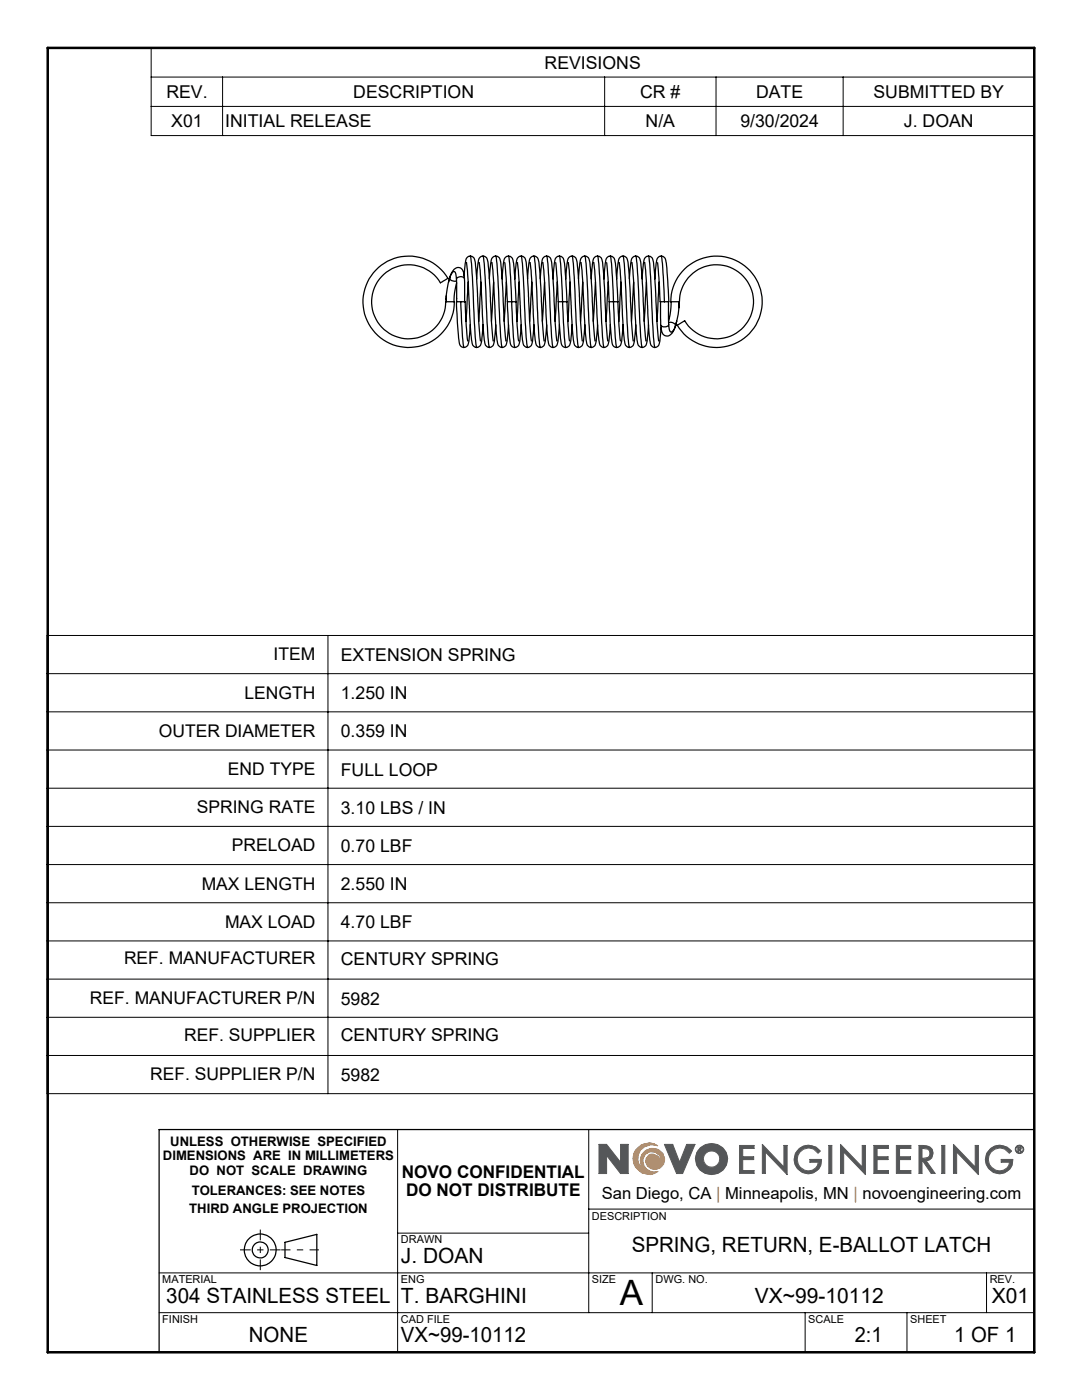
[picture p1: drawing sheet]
<svg xmlns="http://www.w3.org/2000/svg" width="216mm" height="279mm" viewBox="0 0 216 279" stroke-linecap="round" stroke-linejoin="round" font-family="sans-serif">
<g fill="none" stroke="#000" stroke-width=".25">
<path d="M75 53.9a9.1 9.1 0 0 1 14.4 1.7l-1.5 .8a7.4 7.4 0 0 0-12.1-.8 7.4 7.4 0 0 0 3.3 11.6 7.4 7.4 0 0 0 9.8-7h1.7a9.1 9.1 0 0 1-12.5 8.5 9.1 9.1 0 0 1-3.1-14.8zM89 59.1v.8M89.7 55.5l.5-1 .5-.3 .2 .4 .2 1.1M89.7 55.5a1.12 1.12 0 0 0 1.4 .6M89.7 55.5l-.5 2.2-.2 2.5M89.7 55.4a2.48 2.48 0 0 1 1.7-2 1.27 1.27 0 0 1 1.2 1.4l.1 .7M89.7 55.4l-.2 .9M89.7 55.4v.1M91.1 55.7v4.5M91.1 56.4l-.4 2-.1 1.8M92.7 55.5v4.7M92.7 55.5a.99 .99 0 0 0-1.6 .2"/>
<path d="M93.1 52.4l.5 8.3a46.8 46.8 0 0 0 .7 8.2l.5 .4 .3 .1M93.4 56.3l-.4 7.9M93.8 51.1a1.3 1.3 0 0 0-1 1.5l-.2 2.4M93.8 51.1a1.3 1.3 0 0 1 1.1 1.5l.9 15.5M93.8 51.1a111.2 111.2 0 0 1 .9 13.3l.4 5M95.6 52.4l.6 8.3a46.8 46.8 0 0 0 .7 8.2l.4 .4 .3 .1M96 56.3l-.5 7.8M96.4 51.1a1.3 1.3 0 0 0-1 1.5l-.3 3.1M96.4 51.1a1.3 1.3 0 0 1 1 1.5l1 15.5M96.4 51.1a111.2 111.2 0 0 1 .8 13.3l.4 5M98.2 52.4l.5 8.3a46.8 46.8 0 0 0 .7 8.2l.5 .4 .3 .1M98.5 56.3l-.4 7.8"/>
<path d="M98.9 51.1a1.3 1.3 0 0 0-1 1.5l-.3 3.1M98.9 51.1a1.3 1.3 0 0 1 1 1.5l1 15.5M98.9 51.1a111.2 111.2 0 0 1 .8 13.3l.5 5M100.7 52.4l.5 7.8M101 56.3l-.4 7.8M101.5 51.1a1.3 1.3 0 0 0-1.1 1.5l-.2 3.1M101.5 51.1a1.27 1.27 0 0 1 1 1.4l.5 7.7M101.5 51.1l.2 1.5 .4 7.6M103.3 52.4l.5 8.3a46.8 46.8 0 0 0 .7 8.2l.5 .4 .3 .1M103.6 56.3l-.4 7.9M104 51.1a1.3 1.3 0 0 0-1 1.5l-.3 3.1M104 51.1a1.3 1.3 0 0 1 1 1.5l1 15.5"/>
<path d="M104 51.1a111.2 111.2 0 0 1 .8 13.3l.5 5M105.8 52.4l.5 8.3a46.8 46.8 0 0 0 .7 8.2l.5 .4 .3 .1M106.1 56.3l-.4 7.8M106.5 51.1a1.3 1.3 0 0 0-1 1.5l-.2 3.1M106.5 51.1a1.3 1.3 0 0 1 1.1 1.5l.9 15.5M106.5 51.1a111.2 111.2 0 0 1 .9 13.3l.4 5M108.3 52.4l.6 8.3a46.8 46.8 0 0 0 .7 8.2l.4 .4 .3 .1M108.7 56.3l-.5 7.8M109.1 51.1a1.3 1.3 0 0 0-1 1.5l-.3 3.1M109.1 51.1a1.3 1.3 0 0 1 1 1.5l1 15.5M109.1 51.1a111.2 111.2 0 0 1 .8 13.3l.4 5M110.9 52.4l.5 7.8"/>
<path d="M111.2 56.3l-.4 7.8M111.6 51.1a1.3 1.3 0 0 0-1 1.5l-.3 3.1M111.6 51.1a1.27 1.27 0 0 1 1 1.4l.5 7.7M111.6 51.1l.3 1.5 .4 7.6M113.4 52.4l.5 8.3a46.8 46.8 0 0 0 .8 8.2l.4 .4 .3 .1M113.7 56.3l-.4 7.9M114.2 51.1a1.3 1.3 0 0 1 1 1.5l1 15.5M114.2 51.1a1.3 1.3 0 0 0-1.1 1.5l-.2 3.1M114.2 51.1a111.2 111.2 0 0 1 .8 13.3l.4 5M116 52.4l.5 8.3a46.8 46.8 0 0 0 .7 8.2l.5 .4 .3 .1M116.3 56.3l-.4 7.8M116.7 51.1a1.3 1.3 0 0 1 1 1.5l1 15.5"/>
<path d="M116.7 51.1a1.3 1.3 0 0 0-1 1.5l-.3 3.1M116.7 51.1a111.2 111.2 0 0 1 .8 13.3l.5 5M118.5 52.4l.5 8.3a46.8 46.8 0 0 0 .7 8.2l.5 .4 .3 .1M118.8 56.3l-.4 7.8M119.2 51.1a1.3 1.3 0 0 1 1.1 1.5l.9 15.5M119.2 51.1a1.3 1.3 0 0 0-1 1.5l-.2 3.1M119.2 51.1a111.2 111.2 0 0 1 .9 13.3l.4 5M121 52.4l.6 7.8M121.4 56.3l-.5 7.8M121.8 51.1a1.27 1.27 0 0 1 1 1.4l.5 7.7M121.8 51.1a1.3 1.3 0 0 0-1 1.5l-.3 3.1M121.8 51.1l.2 1.5 .4 7.6"/>
<path d="M123.6 52.4l.5 8.3a46.8 46.8 0 0 0 .7 8.2l.5 .4 .3 .1M123.9 56.3l-.4 7.9M124.3 51.1a1.3 1.3 0 0 0-1 1.5l-.3 3.1M124.3 51.1a1.3 1.3 0 0 1 1 1.5l1 15.5M124.3 51.1a111.2 111.2 0 0 1 .8 13.3l.5 5M126.1 52.4l.5 8.3a46.8 46.8 0 0 0 .8 8.2l.4 .4 .3 .1M126.4 56.3l-.4 7.8M126.9 51.1a1.3 1.3 0 0 0-1.1 1.5l-.2 3.1M126.9 51.1a1.3 1.3 0 0 1 1 1.5l1 15.5M126.9 51.1a111.2 111.2 0 0 1 .8 13.3l.4 5M128.7 52.4l.5 8.3a46.8 46.8 0 0 0 .7 8.2l.5 .4 .3 .1M129 56.3l-.4 7.8"/>
<path d="M129.4 51.1a1.3 1.3 0 0 0-1 1.5l-.3 3.1M129.4 51.1a1.3 1.3 0 0 1 1 1.5l1 15.5M129.4 51.1a111.2 111.2 0 0 1 .8 13.3l.5 5M131.2 52.4l.5 7.8h.9M131.5 56.3l-.4 7.8M131.9 51.1a1.3 1.3 0 0 0-1 1.5l-.2 3.1M131.9 51.1a1.27 1.27 0 0 1 1.1 1.4l.5 7.7h-.9M131.9 51.1l.3 1.5 .4 7.6M136.6 53.7a9.1 9.1 0 0 1 13.4 .7 9.1 9.1 0 0 1-1.7 13.2 9.1 9.1 0 0 1-13.2-2.7l1.5-.9a7.4 7.4 0 0 0 12.1 1 7.4 7.4 0 0 0-3.2-11.7 7.4 7.4 0 0 0-9.9 6.9h-1.7a8.8 8.8 0 0 1 2.7-6.5zM91.9 60.2h-.8a47.1 47.1 0 0 0 .7 8.7l.2 .3 .6 .2M91.9 60.2h.9l.5 7.9M91.9 60.2l.4 7.1 .3 2.1"/>
<path d="M93.8 64.8l-.2 3.4a1.22 1.22 0 0 1-1 1.2M96.4 64.8l-.3 3.4a1.22 1.22 0 0 1-1 1.2M98.9 64.8l-.3 3.4a1.22 1.22 0 0 1-1 1.2M101.2 60.2a43 43 0 0 0 .8 8.7l.2 .3 .5 .2M101.2 60.2h.9M101.5 64.8l-.3 3.4a1.22 1.22 0 0 1-1 1.2M102.1 60.2h.9M102.1 60.2l.3 7.1 .3 2.1M103 60.2l.5 7.9M104 64.8l-.3 3.4a1.22 1.22 0 0 1-1 1.2M106.5 64.8l-.2 3.4a1.22 1.22 0 0 1-1 1.2M109.1 64.8l-.3 3.4a1.22 1.22 0 0 1-1 1.2"/>
<path d="M111.4 60.2a43 43 0 0 0 .7 8.7l.3 .3 .5 .2M111.4 60.2h.9M111.6 64.8l-.3 3.4a1.22 1.22 0 0 1-1 1.2M112.3 60.2h.8M112.3 60.2l.3 7.1 .3 2.1M113.1 60.2l.5 7.9M114.2 64.8l-.3 3.4a1.22 1.22 0 0 1-1 1.2M116.7 64.8l-.3 3.4a1.22 1.22 0 0 1-1 1.2M119.2 64.8l-.2 3.4a1.22 1.22 0 0 1-1 1.2M121.6 60.2a43 43 0 0 0 .7 8.7l.2 .3 .5 .2M121.6 60.2h.8M121.8 64.8l-.3 3.4a1.22 1.22 0 0 1-1 1.2"/>
<path d="M122.4 60.2h.9M122.4 60.2l.4 7.1 .2 2.1M123.3 60.2l.5 7.9M124.3 64.8l-.3 3.4a1.22 1.22 0 0 1-1 1.2M126.9 64.8l-.3 3.4a1.22 1.22 0 0 1-1 1.2M129.4 64.8l-.3 3.4a1.22 1.22 0 0 1-1 1.2M131.8 60.2v4.7M131.9 65.4l-.2 2.8a1.22 1.22 0 0 1-1 1.2M133.4 60.2v4.6M133.4 64.8a1.74 1.74 0 0 0 .5 1.5l.5-.5 .4-.9M133.4 64.8a.98 .98 0 0 1-1.6 .1M133.4 64.4a1.08 1.08 0 0 1 1.4 .5"/>
<path d="M133.9 60.2l-.1 1.9-.4 1.9M134.8 64.9v.2M135 64.1a3.6 3.6 0 0 1-1.7 3 1.27 1.27 0 0 1-1.4-1.4l-.1-.8M135.5 60.2l-.2 2.5-.5 2.2M135.5 60.5v.9M206.4 225.4h-174.7v44.5M56.9 247.9l6.3-1.6v6.3l-6.3-1.6z"/>
<circle cx="51.9" cy="249.5" r="1.59"/>
<circle cx="51.9" cy="249.5" r="3.2"/>
</g>
<path d="M126.8 229.6a3.1 3.1 0 0 1 4.5-.9 2.82 2.82 0 0 0-3.9 1.7 2.82 2.82 0 0 0 2.3 3.6 2.45 2.45 0 0 1-1.1-4.2 2.45 2.45 0 0 1 4 1.5 1.94 1.94 0 0 1-1.6 2.1 1.94 1.94 0 0 1-2.2-1.5l.1-.7 .6-.7a1.73 1.73 0 0 1 2.4 1.5 1.86 1.86 0 0 0-2.2-2.1 1.86 1.86 0 0 0-1.2 2.8 2.41 2.41 0 0 0 2.8 1.1 3.2 3.2 0 0 1-4-.2 3.2 3.2 0 0 1-.5-4z" fill="none" stroke="#f78d2a" stroke-width=".2"/>
<g fill="none" stroke="#555759" stroke-width=".2">
<path d="M119.5 228.4h1.5l2.8 3.6v-3.6h1.5v5.8h-1.5l-2.7-3.6-.1 3.6h-1.5zM123.8 232h.1M132.6 228.4h1.6l1.4 3.6 1.4-3.6h1.7l-2.5 5.8h-1.2zM139.7 229.1a3.2 3.2 0 0 1 4.9 .4 3.2 3.2 0 0 1-1.3 4.7 3.2 3.2 0 0 1-4-1.1 3.2 3.2 0 0 1 .4-4zM147.6 228.6h2.9v.6h-2.3v1.7h2.2v.5h-2.2v2.2h2.3v.6h-2.9zM152.1 228.4l4.3 4.5v-4.3h.7v5.8l-4.4-4.5v4.3h-.6zM159.5 229.2a2.89 2.89 0 0 1 4.2 .5l-.5 .5a2.26 2.26 0 0 0-3.2-.7 2.26 2.26 0 0 0-.5 3.2 2.26 2.26 0 0 0 3.3 .4l.3-.5 .2-.6h-1.7v-.6h2.3a2.75 2.75 0 0 1-2.7 2.9 2.75 2.75 0 0 1-2.8-2.9l.3-1.2zM165.4 228.6h.6v5.6h-.6zM167.7 228.4l4.3 4.5v-4.3h.7v5.8l-4.4-4.5v4.3h-.6zM174.4 228.6h2.9v.6h-2.3v1.7h2.2v.5h-2.2v2.2h2.3v.6h-2.9zM178.9 228.6h2.9v.6h-2.3v1.7h2.2v.5h-2.2v2.2h2.3v.6h-2.9zM183.4 228.6a2.74 2.74 0 0 1 2.6 .8l.2 .8-.3 .9-.4 .4-.7 .2 1.8 2.5h-.8l-1.7-2.5h-.1v2.5h-.6z"/>
<path d="M184 229.2l1.1 .1a1.02 1.02 0 0 1 0 1.7l-1.1 .2zM187.9 228.6h.6v5.6h-.6zM190.3 228.4l4.3 4.5v-4.3h.6v5.8l-4.3-4.5v4.3h-.6zM197.7 229.2a2.89 2.89 0 0 1 4.2 .5l-.5 .5a2.27 2.27 0 0 0-3.2-.7 2.27 2.27 0 0 0-.5 3.2 2.27 2.27 0 0 0 3.2 .4l.4-.5 .1-.6h-1.6v-.6h2.3a2.75 2.75 0 0 1-2.7 2.9 2.75 2.75 0 0 1-2.8-2.9l.3-1.2zM203.1 228.9l.6 .1a.26 .26 0 0 1 .1 .2 .26 .26 0 0 1-.2 .2l.2 .4h-.2l-.2-.4h-.1v.4h-.2zM203.3 229h.1a.15 .15 0 0 1 .2 .2 .15 .15 0 0 1-.2 .1h-.1z"/>
<circle cx="142" cy="231.3" r="1.64"/>
<circle cx="203.4" cy="229.4" r=".85"/>
<circle cx="203.4" cy="229.4" r=".71"/>
</g>
<path d="M63.6 249.4h-7.5" fill="none" stroke="#000" stroke-width=".2" stroke-dasharray="15.2 1.3 1.3 1.3" stroke-dashoffset="13.4" stroke-linecap="butt"/>
<path d="M47.9 249.4h8.1M51.9 245.4v8.1" fill="none" stroke="#000" stroke-width=".2" stroke-dasharray="15.2 1.3 1.3 1.3" stroke-dashoffset="13.1" stroke-linecap="butt"/>
<path d="M79.3 225.4v44.5M117.5 225.4v36.6M31.7 254h174.7M79.3 246.1h38.2M117.5 241.3h88.9M130.1 254v8M196.8 254v8M31.7 262h174.7M160.7 262v7.9M181 262v7.9" fill="none" stroke="#000" stroke-width=".2"/>
<path d="M9.5 9.6h196.9v260.3h-196.9z" fill="none" stroke="#000" stroke-width=".5"/>
<path d="M127.1 229.1a3.2 3.2 0 0 1 4.2-.4 2.82 2.82 0 0 0-3.9 1.7 2.82 2.82 0 0 0 2.3 3.6 2.44 2.44 0 0 1-1.9-2.8 2.44 2.44 0 0 1 2.6-2 2.44 2.44 0 0 1 2.2 2.5 1.86 1.86 0 0 1-2.1 1.7 1.86 1.86 0 0 1-1.6-2.1 1.52 1.52 0 0 1 1.8-.9 1.52 1.52 0 0 1 1.1 1.6h.1a1.88 1.88 0 0 0-2.4-2.1 1.88 1.88 0 0 0-.8 3.1l.5 .4 .6 .4 .6 .1 .9-.1a3.2 3.2 0 0 1-4.2-.4 3.2 3.2 0 0 1 0-4.3z" fill-rule="evenodd" fill="#f78d2a"/>
<path d="M119.5 228.4v5.8h1.5v-3.6l2.8 3.6h1.5v-5.8h-1.5v3.6l-2.8-3.6zM132.6 228.4l2.4 5.8h1.2l2.5-5.8h-1.7l-1.4 3.6-1.4-3.6zM139.7 229.1a3.1 3.1 0 0 0 .1 4.4 3.1 3.1 0 0 0 4.4 0 3.1 3.1 0 0 0 0-4.4 3.4 3.4 0 0 0-4.5 0zM140.3 231.3a1.65 1.65 0 0 1 3.3 0 1.65 1.65 0 0 1-3.3 0zM147.6 228.6v5.6h2.9v-.6h-2.3v-2.2h2.2v-.5h-2.2v-1.7h2.3v-.6zM152.1 228.4v5.8h.6v-4.3l4.4 4.5v-5.8h-.7v4.3zM159.2 229.4a2.81 2.81 0 0 0 .4 4.3 2.81 2.81 0 0 0 4.2-1.1l.1-1.2h-2.3v.6h1.7a2.1 2.1 0 0 1-2.2 1.7 2.1 2.1 0 0 1-2-2 2.25 2.25 0 0 1 1.4-2.5 2.25 2.25 0 0 1 2.7 1l.5-.5a2.89 2.89 0 0 0-4.5-.3zM165.4 228.6v5.6h.6v-5.6zM167.7 228.4v5.8h.6v-4.3l4.4 4.5v-5.8h-.7v4.3zM174.4 228.6v5.6h2.9v-.6h-2.3v-2.2h2.2v-.5h-2.2v-1.7h2.3v-.6zM178.9 228.6v5.6h2.9v-.6h-2.3v-2.2h2.2v-.5h-2.2v-1.7h2.3v-.6zM183.4 228.6v5.6h.6v-2.5h.1l1.7 2.5h.8l-1.8-2.5a1.56 1.56 0 0 0 1.4-1.8 1.56 1.56 0 0 0-1.9-1.3zM184 229.2a1.16 1.16 0 0 1 1.6 .8v.1a1.05 1.05 0 0 1-1.4 1.1h-.2zM187.9 228.6v5.6h.6v-5.6zM190.3 228.4v5.8h.6v-4.3l4.3 4.5v-5.8h-.6v4.3zM197.4 229.4a2.8 2.8 0 0 0 .6 4.5 2.8 2.8 0 0 0 4.1-1.8v-.7h-2.3v.6h1.6a2.14 2.14 0 0 1-2.5 1.6 2.14 2.14 0 0 1-1.7-2.5 2.25 2.25 0 0 1 1.8-2 2.25 2.25 0 0 1 2.4 1.1l.5-.5a2.89 2.89 0 0 0-4.5-.3zM203.1 228.9v.9h.2v-.4l.3 .4h.2l-.2-.4 .2-.1v-.3zM203.3 229l.3 .1v.1l-.3 .1zM202.6 229.4a.85 .85 0 0 0 1.7 0 .85 .85 0 0 0-1.7 0zM202.7 229.4a.71 .71 0 0 1 1.4 0 .71 .71 0 0 1-1.4 0z" fill-rule="evenodd" fill="#555759"/>
<g fill="none" stroke="#000" stroke-width=".2">
<path d="M30.2 9.6h176.2v17.5h-176.2zM30.2 15.4h176.2M44.4 15.4v11.7M120.6 15.4v11.7M142.9 15.4v11.7M168.2 15.4v11.7M30.2 21.2h176.2M9.4 126.8h197v91.5h-197zM9.4 134.4h197M65.4 126.8v91.5M9.4 142.1h197M9.4 149.7h197"/>
<path d="M9.4 157.3h197M9.4 164.9h197M9.4 172.5h197M9.4 180.2h197M9.4 187.8h197M9.4 195.4h197M9.4 203h197M9.4 210.6h197"/>
</g>
<text font-size="7" x="123.6" y="260.5">A</text>
<g font-size="4.2">
<text x="126" y="249.9">SPRING, RETURN, E-BALLOT LATCH</text>
<text x="80" y="252">J. DOAN</text>
<text x="33.2" y="260">304 STAINLESS STEEL</text>
<text x="80" y="260">T. BARGHINI</text>
<text x="150.6" y="260">VX~99-10112</text>
<text x="197.9" y="260">X01</text>
<text x="49.7" y="267.9">NONE</text>
<text x="80" y="267.9">VX~99-10112</text>
<text x="170.6" y="267.9">2:1</text>
<text x="190.4" y="267.9">1 OF 1</text>
</g>
<g font-size="3.5">
<text x="108.7" y="13.8">REVISIONS</text>
<text x="33.2" y="19.6">REV.</text>
<text x="70.5" y="19.6">DESCRIPTION</text>
<text x="127.7" y="19.6">CR #</text>
<text x="150.9" y="19.6">DATE</text>
<text x="174.3" y="19.6">SUBMITTED BY</text>
<text x="34.2" y="25.4">X01</text>
<text x="45" y="25.4">INITIAL RELEASE</text>
<text x="128.8" y="25.4">N/A</text>
<text x="147.7" y="25.4">9/30/2024</text>
<text x="180.4" y="25.4">J. DOAN</text>
<text x="54.6" y="131.8">ITEM</text>
<text x="68" y="131.9">EXTENSION SPRING</text>
<text x="48.8" y="139.4">LENGTH</text>
<text x="68" y="139.5">1.250 IN</text>
<text x="31.7" y="147">OUTER DIAMETER</text>
<text x="68" y="147.2">0.359 IN</text>
<text x="45.5" y="154.7">END TYPE</text>
<text x="68" y="154.8">FULL LOOP</text>
<text x="39.3" y="162.3">SPRING RATE</text>
<text x="68" y="162.4">3.10 LBS / IN</text>
<text x="46.3" y="169.9">PRELOAD</text>
<text x="68" y="170">0.70 LBF</text>
<text x="40.2" y="177.5">MAX LENGTH</text>
<text x="68" y="177.6">2.550 IN</text>
<text x="44.9" y="185.1">MAX LOAD</text>
<text x="68" y="185.3">4.70 LBF</text>
<text x="24.7" y="192.4">REF. MANUFACTURER</text>
<text x="68" y="192.5">CENTURY SPRING</text>
<text x="18" y="200.4">REF. MANUFACTURER P/N</text>
<text x="68" y="200.5">5982</text>
<text x="36.8" y="207.7">REF. SUPPLIER</text>
<text x="68" y="207.8">CENTURY SPRING</text>
<text x="30" y="215.6">REF. SUPPLIER P/N</text>
<text x="68" y="215.7">5982</text>
<text x="80.2" y="235.2">NOVO CONFIDENTIAL</text>
<text x="81" y="238.7">DO NOT DISTRIBUTE</text>
</g>
<text font-size="3.3" x="120.1" y="239.4">San Diego, CA | Minneapolis, MN | novoengineering.com</text>
<g font-size="2.6">
<text x="32.5" y="231.5">DIMENSIONS ARE IN MILLIMETERS</text>
<text x="34" y="228.6">UNLESS OTHERWISE SPECIFIED</text>
<text x="37.8" y="234.4">DO NOT SCALE DRAWING</text>
<text x="38.3" y="238.5">TOLERANCES: SEE NOTES</text>
<text x="37.8" y="242.1">THIRD ANGLE PROJECTION</text>
</g>
<g font-size="2.2">
<text x="118.1" y="243.4">DESCRIPTION</text>
<text x="80" y="248.2">DRAWN</text>
<text x="32.4" y="256.1">MATERIAL</text>
<text x="80" y="256.1">ENG</text>
<text x="118.1" y="256.1">SIZE</text>
<text x="130.8" y="256.1">DWG. NO.</text>
<text x="197.5" y="256.1">REV.</text>
<text x="32.4" y="264">FINISH</text>
<text x="80" y="264">CAD FILE</text>
<text x="161.3" y="264">SCALE</text>
<text x="181.6" y="264">SHEET</text>
</g>
</svg>
